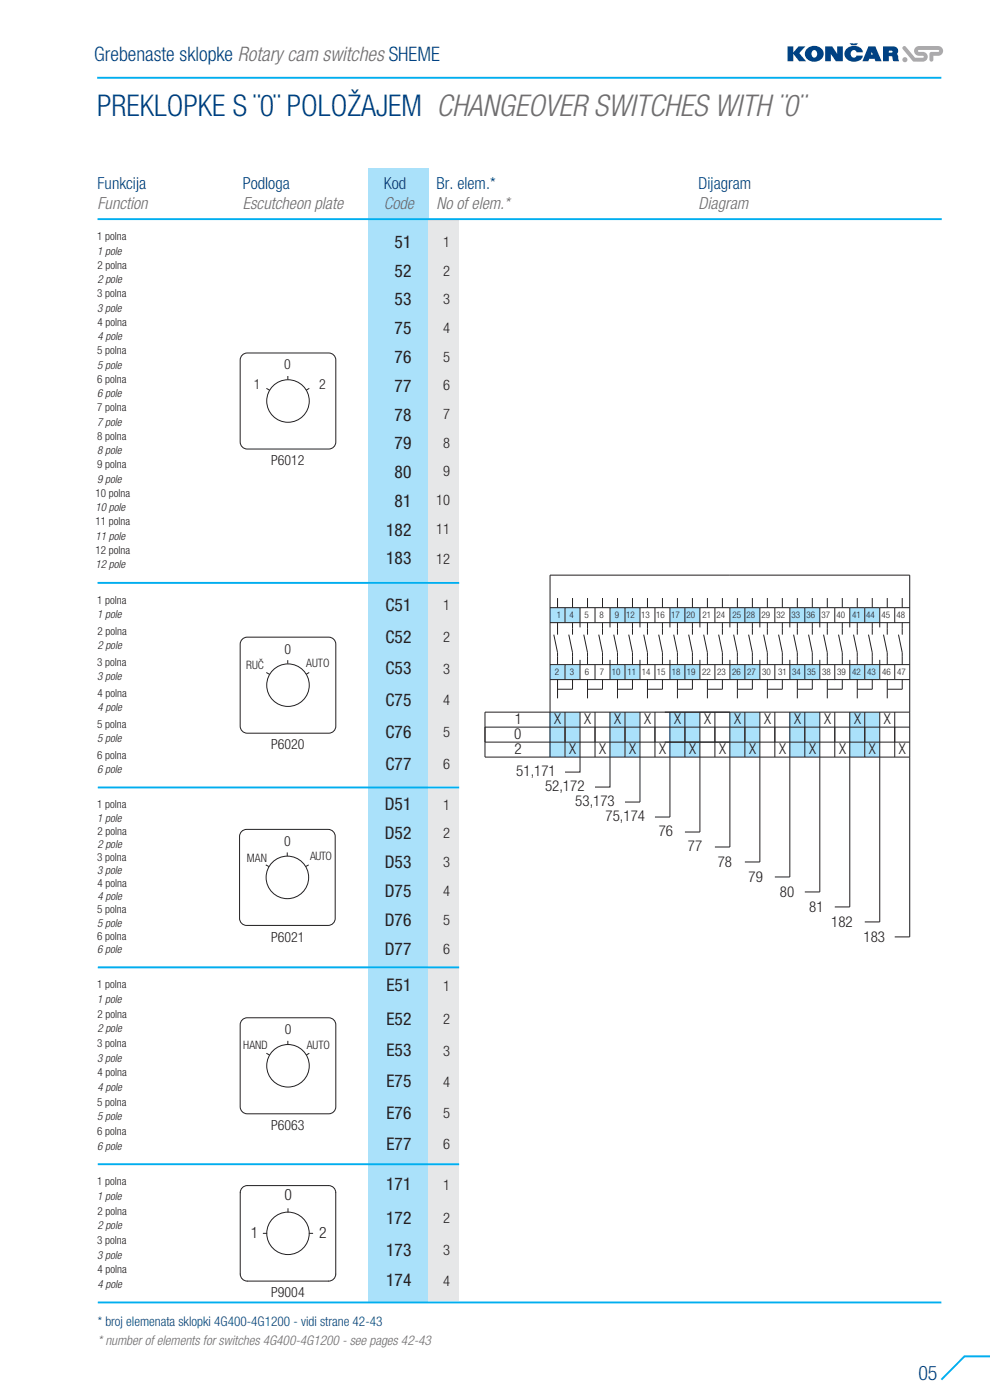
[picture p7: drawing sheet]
<svg xmlns="http://www.w3.org/2000/svg" width="210mm" height="297mm" viewBox="0 0 210 297" stroke-linecap="round" stroke-linejoin="round" font-family="sans-serif">
<path d="M20.6 16.5h179.1" fill="none" stroke="#00aeef" stroke-width=".4"/>
<path d="M78.1 35.7h12.9v240.5h-12.9z" fill="#aae1fa"/>
<path d="M90.9 46.6h6.4v229.8h-6.4z" fill="#e6e7e8"/>
<path d="M20.7 46.5h179M20.7 123.6h76.7M20.7 167h76.7M20.7 205.2h76.7M20.7 247h76.7M20.7 276.3h179M210 287.7h-5.4l-4.9 5" fill="none" stroke="#00aeef" stroke-width=".4"/>
<g fill="none" stroke="#231f20" stroke-width=".21">
<path d="M51.2 75.5l.8-.5 .4-.1h17.3a1.5 1.5 0 0 1 1.5 1.5v17.4a1.5 1.5 0 0 1-1.5 1.5h-17.3a1.5 1.5 0 0 1-1.5-1.5v-17.4zM61.1 79.8v.7M56.5 82.4l.7 .4M65.6 82.4l-.6 .4M51.2 135.8l.8-.6h.4h17.3a1.5 1.5 0 0 1 1.5 1.5v17.3a1.5 1.5 0 0 1-1.5 1.5h-17.3a1.5 1.5 0 0 1-1.5-1.5v-17.3zM56.5 142.7l.6 .3M61 140v.8M65.6 142.7l-.7 .3M51.1 176.6l.7-.6 .5-.1h17.3a1.5 1.5 0 0 1 1.5 1.5v17.4a1.5 1.5 0 0 1-1.5 1.5h-17.3a1.5 1.5 0 0 1-1.5-1.5v-17.4zM56.4 183.5l.6 .3M60.9 180.8v.8M65.5 183.5l-.7 .3"/>
<path d="M51.6 216.2l.8-.3h17.3a1.5 1.5 0 0 1 1.5 1.5v17.4a1.5 1.5 0 0 1-1.5 1.5h-17.3a1.5 1.5 0 0 1-1.5-1.5v-17.4l.1-.5zM56.5 223.4l.7 .4M61.1 220.8v.7M65.6 223.4l-.6 .4"/>
<circle cx="61.1" cy="85.1" r="4.5"/>
<circle cx="61.1" cy="145.3" r="4.5"/>
<circle cx="61" cy="186.1" r="4.5"/>
<circle cx="61.1" cy="226.1" r="4.5"/>
</g>
<g fill="#aae1fa">
<path d="M116.6 151.1h6.4v9.5h-6.4z"/>
<path d="M116.7 141h6.3v3.2h-6.3z"/>
<path d="M116.7 128.9h6.3v3.2h-6.3z"/>
<path d="M129.4 151.1h6.3v9.5h-6.3z"/>
<path d="M129.4 141h6.4v3.2h-6.4z"/>
<path d="M129.4 128.9h6.4v3.2h-6.4z"/>
<path d="M142 151.1h6.4v9.5h-6.4z"/>
<path d="M142.1 141h6.3v3.2h-6.3z"/>
<path d="M142.1 128.9h6.3v3.2h-6.3z"/>
<path d="M154.8 151.1h6.4v9.5h-6.4z"/>
<path d="M154.9 141h6.3v3.2h-6.3z"/>
<path d="M154.9 128.9h6.3v3.2h-6.3z"/>
<path d="M167.5 151.1h6.3v9.5h-6.3z"/>
<path d="M167.5 141h6.4v3.2h-6.4z"/>
<path d="M167.5 128.9h6.4v3.2h-6.4z"/>
<path d="M180.2 151.1h6.4v9.5h-6.4z"/>
<path d="M180.3 141h6.3v3.2h-6.3z"/>
<path d="M180.3 128.9h6.3v3.2h-6.3z"/>
</g>
<g fill="none" stroke="#231f20" stroke-width=".21">
<path d="M116.7 132.1h76.3M116.7 128.9h76.3M117.5 134.6l.8 3.8v2.6M118.3 126.9v2M118.3 132.1v2.5M119.8 128.9v3.2M120.6 134.6l.8 3.8v2.6M121.4 126.9v2M121.4 132.1v2.5M123 128.9v4.2M123 140v4.2M123.8 134.6l.8 3.8v2.6"/>
<path d="M124.6 126.9v2M124.6 132.1v2.5M126.2 128.9v3.2M127 134.6l.8 3.8v2.6M127.8 126.9v2M127.8 132.1v2.5M129.4 128.9v4.2M129.4 140v4.2M130.2 134.6l.8 3.8v2.6M131 126.9v2M131 132.1v2.5M132.6 128.9v3.2"/>
<path d="M133.4 134.6l.8 3.8v2.6M134.2 132.1v2.5M134.2 126.9v2M135.7 128.9v4.2M135.7 140v4.2M136.5 134.6l.8 3.8v2.6M137.3 132.1v2.5M137.3 126.9v2M138.9 128.9v3.2M139.7 134.6l.8 3.8v2.6M140.5 132.1v2.5M140.5 126.9v2"/>
<path d="M142.1 128.9v4.2M142.1 140v4.2M142.9 134.6l.8 3.8v2.6M143.7 132.1v2.5M143.7 126.9v2M145.3 128.9v3.2M146.1 134.6l.8 3.8v2.6M146.9 126.9v2M146.9 132.1v2.5M148.5 128.9v4.2M148.5 140v4.2M149.3 134.6l.7 3.8v2.6"/>
<path d="M150 126.9v2M150 132.1v2.5M151.6 128.9v3.2M152.4 134.6l.8 3.8v2.6M153.2 126.9v2M153.2 132.1v2.5M154.8 128.9v4.2M154.8 140v4.2M155.6 134.6l.8 3.8v2.6M156.4 126.9v2M156.4 132.1v2.5M158 128.9v3.2"/>
<path d="M158.8 134.6l.8 3.8v2.6M159.6 126.9v2M159.6 132.1v2.5M161.2 128.9v4.2M161.2 140v4.2M162 134.6l.8 3.8v2.6M162.8 126.9v2M162.8 132.1v2.5M164.3 128.9v3.2M165.1 134.6l.8 3.8v2.6M165.9 126.9v2M165.9 132.1v2.5"/>
<path d="M167.5 128.9v4.2M167.5 140v4.2M168.3 134.6l.8 3.8v2.6M169.1 126.9v2M169.1 132.1v2.5M170.7 128.9v3.2M171.5 134.6l.8 3.8v2.6M172.3 126.9v2M172.3 132.1v2.5M173.9 128.9v4.2M173.9 140v4.2M174.7 134.6l.8 3.8v2.6"/>
<path d="M175.5 126.9v2M175.5 132.1v2.5M177.1 128.9v3.2M177.9 134.6l.8 3.8v2.6M178.7 126.9v2M178.7 132.1v2.5M180.2 128.9v4.2M180.2 140v4.2M181 134.6l.8 3.8v2.6M181.8 126.9v2M181.8 132.1v2.5M183.4 128.9v3.2"/>
<path d="M184.2 134.6l.8 3.8v2.6M185 126.9v2M185 132.1v2.5M186.6 128.9v4.2M186.6 140v4.2M187.4 134.6l.8 3.8v2.6M188.2 126.9v2M188.2 132.1v2.5M189.8 128.9v3.2M190.6 134.6l.8 3.8v2.6M191.4 126.9v2M191.4 132.1v2.5"/>
<path d="M102.9 157.4h90.1M102.9 154.2h90.1M116.7 141h76.3M116.7 144.2h60.4M118.3 144.2v2M119.8 151.1v9.5M119.8 141v3.2M121.4 144.2v2h-3.1v1.9M123 151.1v12.7h-3.2M124.6 144.2v2M126.2 141v3.2M126.2 151.1v9.5"/>
<path d="M127.8 144.2v2h-3.2v1.9M129.4 151.1v15.9h-3.2M131 144.2v2M132.6 141v3.2M132.6 151.1v9.5M134.2 144.2v2h-3.2v1.9M135.7 151.1v19h-3.1M137.3 144.2v2M138.9 141v3.2M138.9 151.1v9.5M140.5 144.2v2h-3.2v1.9M142.1 151.1v22.2h-3.2"/>
<path d="M143.7 144.2v3.9M145.3 141v3.2M145.3 151.1v9.5M146.9 144.2v2h-3.2M148.5 151.1v25.4h-3.2M150 144.2v3.9M151.6 141v3.2M151.6 151.1v9.5M153.2 144.2v2h-3.2M154.8 151.1v28.6h-3.2M156.4 144.2v3.9M158 141v3.2"/>
<path d="M158 151.1v9.5M159.6 144.2v2h-3.2M161.2 151.1v31.8h-3.2M162.8 144.2v3.9M164.3 141v3.2M164.3 151.1v9.5M165.9 144.2v2h-3.1M167.5 151.1v34.9h-3.2M169.1 144.2v3.9M170.7 141v3.2M170.7 151.1v9.5M172.3 144.2v2h-3.2"/>
<path d="M173.9 151.1v38.1h-3.2M175.5 144.2v3.9M177.1 151.1v9.5M177.1 141v3.2h3.1M178.7 144.2v2h-3.2M180.2 144.2h12.8M180.2 151.1v41.3h-3.1M181.8 144.2v3.9M183.4 141v3.2M183.4 151.1v9.5M185 144.2v2h-3.2M186.6 151.1v44.5h-3.2"/>
<path d="M188.2 144.2v3.9M189.8 141v3.2M189.8 151.1v9.5M191.4 144.2v2h-3.2M193 151.1h-90.1v9.5h90.1M116.7 160.6v-38.6h76.3v76.7h-3.2M51.6 251.8l.9-.3h17.2a1.5 1.5 0 0 1 1.5 1.5v17.3a1.5 1.5 0 0 1-1.5 1.5h-17.2a1.5 1.5 0 0 1-1.5-1.5v-17.3v-.5zM61.1 256.4v.7M55.8 261.6h.8M65.6 261.6h.7"/>
<circle cx="61.1" cy="261.6" r="4.5"/>
</g>
<g fill="#004183">
<path d="M167 9.8h1.3v1.4l1.1-1.4h1.4l-1.3 1.5 1.5 1.7h-1.5l-1.2-1.6v1.6h-1.3z"/>
<path d="M175 9.8h1.5l1.1 1.6v-1.6h1.2v3.2h-1.5l-1.1-1.6v1.6h-1.2z"/>
<path d="M179.7 10.2a2.06 2.06 0 0 1 3.3 .9h-1.3a.65 .65 0 0 0-.8-.5 .65 .65 0 0 0-.5 .8 .64 .64 0 0 0 .5 .8 .64 .64 0 0 0 .8-.4h1.3a1.98 1.98 0 0 1-3.3 .8 1.51 1.51 0 0 1 0-2.4z"/>
<path d="M180.2 9.2h1.8l-.3 .4h-1.1z"/>
</g>
<g fill="#004183">
<path d="M172.3 10.8a.79 .79 0 0 0-.1 .9 .79 .79 0 0 0 .7 .5 .8 .8 0 0 0 .4-1 .8 .8 0 0 0-.8-.5zM171.3 10.2a1.98 1.98 0 0 1 2.3-.3 1.98 1.98 0 0 1 1 2 2.07 2.07 0 0 1-2.1 1.2 2.07 2.07 0 0 1-1.8-1.7l.1-.4z" fill-rule="evenodd"/>
<path d="M188.5 10.8v.4l.8-.1v-.3zM187.3 9.8h2.1a.93 .93 0 0 1 1 .5 .93 .93 0 0 1-.2 1.1l.3 .5 .2 1.1h-1.2l-.3-1-.7-.1v1.1h-1.2z" fill-rule="evenodd"/>
<path d="M184.9 11l-.2 .6h.4zM184.2 9.8h1.5l1.3 3.2h-1.3l-.2-.5h-1.1l-.2 .5h-1.3z" fill-rule="evenodd"/>
</g>
<g fill="#a7a9ac">
<path d="M191.5 10l.3-.2 .3 .1 2 2.3 1.6 .1 .2-.3-.2-.2a1.44 1.44 0 0 1-1.8-.7 1.03 1.03 0 0 1 1-1.3h4.1a1.03 1.03 0 0 1 1 1 1.03 1.03 0 0 1-1 1h-1v.9a.41 .41 0 0 1-.4 .4 .41 .41 0 0 1-.5-.4v-1.3l.2-.3 1.7-.1 .2-.2v-.1l-4.3-.1-.2 .2 .2 .2a1.44 1.44 0 0 1 1.8 .7 1.03 1.03 0 0 1-1 1.4l-2.1-.1-2.1-2.5z"/>
<circle cx="191.9" cy="12.7" r=".54"/>
</g>
<text font-size="6.4" fill="#004183" x="20.6" y="24.5">PREKLOPKE S ¨0¨ POLOÆAJEM CHANGEOVER SWITCHES WITH ¨0¨</text>
<g font-size="4.2" fill="#004183">
<text x="20" y="12.9">Grebenaste sklopke Rotary cam switches SHEME</text>
<text x="194.8" y="292.7">05</text>
</g>
<g font-size="3.7" fill="#231f20">
<text x="83.7" y="52.6">51</text>
<text x="83.7" y="58.7">52</text>
<text x="83.7" y="64.8">53</text>
<text x="83.7" y="70.9">75</text>
<text x="83.7" y="77">76</text>
<text x="83.7" y="83.1">77</text>
<text x="83.7" y="89.2">78</text>
<text x="83.7" y="95.3">79</text>
<text x="83.7" y="101.4">80</text>
<text x="83.7" y="107.5">81</text>
<text x="81.9" y="113.6">182</text>
<text x="81.9" y="119.7">183</text>
<text x="81.8" y="129.6">C51</text>
<text x="81.8" y="136.3">C52</text>
<text x="81.8" y="143.1">C53</text>
<text x="81.8" y="149.8">C75</text>
<text x="81.8" y="156.5">C76</text>
<text x="81.8" y="163.3">C77</text>
<text x="81.6" y="171.9">D51</text>
<text x="81.6" y="178">D52</text>
<text x="81.6" y="184.1">D53</text>
<text x="81.6" y="190.3">D75</text>
<text x="81.6" y="196.4">D76</text>
<text x="81.6" y="202.5">D77</text>
<text x="82" y="210.3">E51</text>
<text x="82" y="217.4">E52</text>
<text x="82" y="224.1">E53</text>
<text x="82" y="230.7">E75</text>
<text x="82" y="237.4">E76</text>
<text x="82" y="244">E77</text>
<text x="81.9" y="252.5">171</text>
<text x="81.9" y="259.6">172</text>
<text x="81.9" y="266.3">173</text>
<text x="81.9" y="272.9">174</text>
</g>
<g font-size="3.5" fill="#004183">
<text x="20.7" y="40">Funkcija</text>
<text x="51.5" y="40.1">Podloga</text>
<text x="81.4" y="40.1">Kod</text>
<text x="92.6" y="40.1">Br. elem.*</text>
<text x="148.2" y="40.1">Dijagram</text>
</g>
<g font-size="3.5" fill="#6d6e70">
<text x="20.7" y="44.2">Function</text>
<text x="51.5" y="44.4">Escutcheon plate</text>
<text x="81.4" y="44.4">Code</text>
<text x="92.6" y="44.4">No of elem.*</text>
<text x="148.2" y="44.4">Diagram</text>
</g>
<g font-size="3.3" fill="#231f20">
<text x="60.4" y="254.6">0</text>
<text x="53.2" y="262.7">1</text>
<text x="67.7" y="262.7">2</text>
</g>
<g font-size="3.2" fill="#231f20">
<text x="109.2" y="153.7">1</text>
<text x="117.6" y="153.7">X</text>
<text x="123.9" y="153.7">X</text>
<text x="130.3" y="153.7">X</text>
<text x="136.6" y="153.7">X</text>
<text x="143" y="153.7">X</text>
<text x="149.4" y="153.7">X</text>
<text x="155.7" y="153.7">X</text>
<text x="162.1" y="153.7">X</text>
<text x="168.4" y="153.7">X</text>
<text x="174.8" y="153.7">X</text>
<text x="181.1" y="153.7">X</text>
<text x="187.5" y="153.7">X</text>
<text x="109.1" y="156.8">0</text>
<text x="109.1" y="160">2</text>
<text x="120.7" y="160">X</text>
<text x="127.1" y="160">X</text>
<text x="133.5" y="160">X</text>
<text x="139.8" y="160">X</text>
<text x="146.2" y="160">X</text>
<text x="152.5" y="160">X</text>
<text x="158.9" y="160">X</text>
<text x="165.2" y="160">X</text>
<text x="171.6" y="160">X</text>
<text x="178" y="160">X</text>
<text x="184.3" y="160">X</text>
<text x="190.7" y="160">X</text>
<text x="109.5" y="164.6">51,171</text>
<text x="115.6" y="167.8">52,172</text>
<text x="122" y="171">53,173</text>
<text x="128.5" y="174.2">75,174</text>
<text x="139.7" y="177.4">76</text>
<text x="145.9" y="180.6">77</text>
<text x="152.2" y="183.8">78</text>
<text x="158.8" y="187">79</text>
<text x="165.4" y="190.3">80</text>
<text x="171.6" y="193.5">81</text>
<text x="176.3" y="196.7">182</text>
<text x="183.2" y="199.9">183</text>
</g>
<g font-size="3.1" fill="#231f20">
<text x="94" y="52.4">1</text>
<text x="94" y="58.5">2</text>
<text x="94" y="64.5">3</text>
<text x="94" y="70.6">4</text>
<text x="94" y="76.7">5</text>
<text x="94" y="82.8">6</text>
<text x="94" y="88.9">7</text>
<text x="94" y="94.9">8</text>
<text x="94" y="101">9</text>
<text x="92.5" y="107.1">10</text>
<text x="92.5" y="113.2">11</text>
<text x="92.5" y="119.6">12</text>
<text x="94" y="129.4">1</text>
<text x="94" y="136.1">2</text>
<text x="94" y="142.9">3</text>
<text x="94" y="149.6">4</text>
<text x="94" y="156.3">5</text>
<text x="94" y="163.1">6</text>
<text x="94" y="171.7">1</text>
<text x="94" y="177.9">2</text>
<text x="94" y="184">3</text>
<text x="94" y="190.1">4</text>
<text x="94" y="196.2">5</text>
<text x="94" y="202.3">6</text>
<text x="94" y="210.2">1</text>
<text x="94" y="217.2">2</text>
<text x="94" y="223.9">3</text>
<text x="94" y="230.5">4</text>
<text x="94" y="237.2">5</text>
<text x="94" y="243.8">6</text>
<text x="94" y="252.3">1</text>
<text x="94" y="259.4">2</text>
<text x="94" y="266.1">3</text>
<text x="94" y="272.7">4</text>
</g>
<g font-size="2.9" fill="#231f20">
<text x="53.8" y="82.6">1</text>
<text x="60.3" y="78.4">0</text>
<text x="67.7" y="82.6">2</text>
<text x="57.5" y="98.7">P6012</text>
<text x="60.4" y="138.6">0</text>
<text x="57.5" y="159">P6020</text>
<text x="60.3" y="179.4">0</text>
<text x="57.5" y="199.7">P6021</text>
<text x="60.4" y="219.4">0</text>
<text x="57.5" y="239.7">P6063</text>
<text x="57.5" y="275.2">P9004</text>
</g>
<text font-size="2.8" fill="#004183" x="20.7" y="281.4">* broj elemenata sklopki 4G400-4G1200 - vidi strane 42-43</text>
<text font-size="2.8" fill="#6d6e70" x="20.7" y="285.3">* number of elements for switches 4G400-4G1200 - see pages 42-43</text>
<g font-size="2.5" fill="#231f20">
<text x="52.2" y="141.9">RU»</text>
<text x="65" y="141.5">AUTO</text>
<text x="52.4" y="182.8">MAN</text>
<text x="65.8" y="182.5">AUTO</text>
<text x="51.6" y="222.4">HAND</text>
<text x="65.1" y="222.4">AUTO</text>
</g>
<g font-size="2.3" fill="#231f20">
<text x="20.6" y="50.9">1 polna</text>
<text x="20.6" y="54">1 pole</text>
<text x="20.7" y="57">2 polna</text>
<text x="20.6" y="63">3 polna</text>
<text x="20.7" y="60">2 pole</text>
<text x="20.6" y="66.1">3 pole</text>
<text x="20.7" y="69.1">4 polna</text>
<text x="20.6" y="75.2">5 polna</text>
<text x="20.7" y="72.2">4 pole</text>
<text x="20.6" y="78.2">5 pole</text>
<text x="20.6" y="81.2">6 polna</text>
<text x="20.6" y="87.3">7 polna</text>
<text x="20.6" y="84.2">6 pole</text>
<text x="20.6" y="93.3">8 polna</text>
<text x="20.6" y="90.3">7 pole</text>
<text x="20.6" y="96.3">8 pole</text>
<text x="20.6" y="99.4">9 polna</text>
<text x="20.3" y="105.4">10 polna</text>
<text x="20.6" y="102.4">9 pole</text>
<text x="20.3" y="111.5">11 polna</text>
<text x="20.3" y="108.5">10 pole</text>
<text x="20.3" y="114.5">11 pole</text>
<text x="20.3" y="117.5">12 polna</text>
<text x="20.3" y="120.6">12 pole</text>
<text x="20.6" y="128.1">1 polna</text>
<text x="20.6" y="131.2">1 pole</text>
<text x="20.7" y="134.7">2 polna</text>
<text x="20.7" y="137.7">2 pole</text>
<text x="20.6" y="141.3">3 polna</text>
<text x="20.6" y="144.3">3 pole</text>
<text x="20.7" y="147.8">4 polna</text>
<text x="20.6" y="154.4">5 polna</text>
<text x="20.7" y="150.8">4 pole</text>
<text x="20.6" y="157.4">5 pole</text>
<text x="20.6" y="160.9">6 polna</text>
<text x="20.6" y="164">6 pole</text>
<text x="20.6" y="171.5">1 polna</text>
<text x="20.6" y="174.3">1 pole</text>
<text x="20.7" y="177.1">2 polna</text>
<text x="20.7" y="179.8">2 pole</text>
<text x="20.6" y="182.6">3 polna</text>
<text x="20.6" y="185.4">3 pole</text>
<text x="20.7" y="188.2">4 polna</text>
<text x="20.7" y="191">4 pole</text>
<text x="20.6" y="193.8">5 polna</text>
<text x="20.6" y="196.5">5 pole</text>
<text x="20.6" y="199.3">6 polna</text>
<text x="20.6" y="202.1">6 pole</text>
<text x="20.6" y="209.7">1 polna</text>
<text x="20.6" y="212.8">1 pole</text>
<text x="20.7" y="215.9">2 polna</text>
<text x="20.7" y="219">2 pole</text>
<text x="20.6" y="222.1">3 polna</text>
<text x="20.6" y="225.2">3 pole</text>
<text x="20.7" y="228.3">4 polna</text>
<text x="20.7" y="231.4">4 pole</text>
<text x="20.6" y="234.5">5 polna</text>
<text x="20.6" y="237.7">5 pole</text>
<text x="20.6" y="240.8">6 polna</text>
<text x="20.6" y="243.9">6 pole</text>
<text x="20.6" y="251.4">1 polna</text>
<text x="20.6" y="254.5">1 pole</text>
<text x="20.7" y="257.7">2 polna</text>
<text x="20.6" y="263.9">3 polna</text>
<text x="20.7" y="260.8">2 pole</text>
<text x="20.6" y="267">3 pole</text>
<text x="20.7" y="270.1">4 polna</text>
<text x="20.7" y="273.2">4 pole</text>
</g>
<g font-size="1.9" fill="#231f20">
<text x="118.1" y="131.2">1</text>
<text x="120.8" y="131.2">4</text>
<text x="124" y="131.2">5</text>
<text x="127.2" y="131.2">8</text>
<text x="130.4" y="131.2">9</text>
<text x="132.8" y="131.2">12</text>
<text x="136" y="131.2">13</text>
<text x="139.2" y="131.2">16</text>
<text x="142.3" y="131.2">17</text>
<text x="145.6" y="131.2">20</text>
<text x="149" y="131.2">21</text>
<text x="151.9" y="131.2">24</text>
<text x="155.3" y="131.2">25</text>
<text x="158.3" y="131.2">28</text>
<text x="161.5" y="131.2">29</text>
<text x="164.7" y="131.2">32</text>
<text x="167.9" y="131.2">33</text>
<text x="171.1" y="131.2">36</text>
<text x="174.2" y="131.2">37</text>
<text x="177.4" y="131.2">40</text>
<text x="180.8" y="131.2">41</text>
<text x="183.7" y="131.2">44</text>
<text x="186.9" y="131.2">45</text>
<text x="190.1" y="131.2">48</text>
<text x="117.7" y="143.2">2</text>
<text x="120.9" y="143.2">3</text>
<text x="124" y="143.2">6</text>
<text x="127.2" y="143.2">7</text>
<text x="129.8" y="143.2">10</text>
<text x="133.1" y="143.2">11</text>
<text x="136.1" y="143.2">14</text>
<text x="139.3" y="143.2">15</text>
<text x="142.5" y="143.2">18</text>
<text x="145.7" y="143.2">19</text>
<text x="148.9" y="143.2">22</text>
<text x="152.1" y="143.2">23</text>
<text x="155.3" y="143.2">26</text>
<text x="158.5" y="143.2">27</text>
<text x="161.7" y="143.2">30</text>
<text x="165" y="143.2">31</text>
<text x="168" y="143.2">34</text>
<text x="171.2" y="143.2">35</text>
<text x="174.4" y="143.2">38</text>
<text x="177.6" y="143.2">39</text>
<text x="180.7" y="143.2">42</text>
<text x="183.9" y="143.2">43</text>
<text x="187.1" y="143.2">46</text>
<text x="190.3" y="143.2">47</text>
</g>
</svg>
